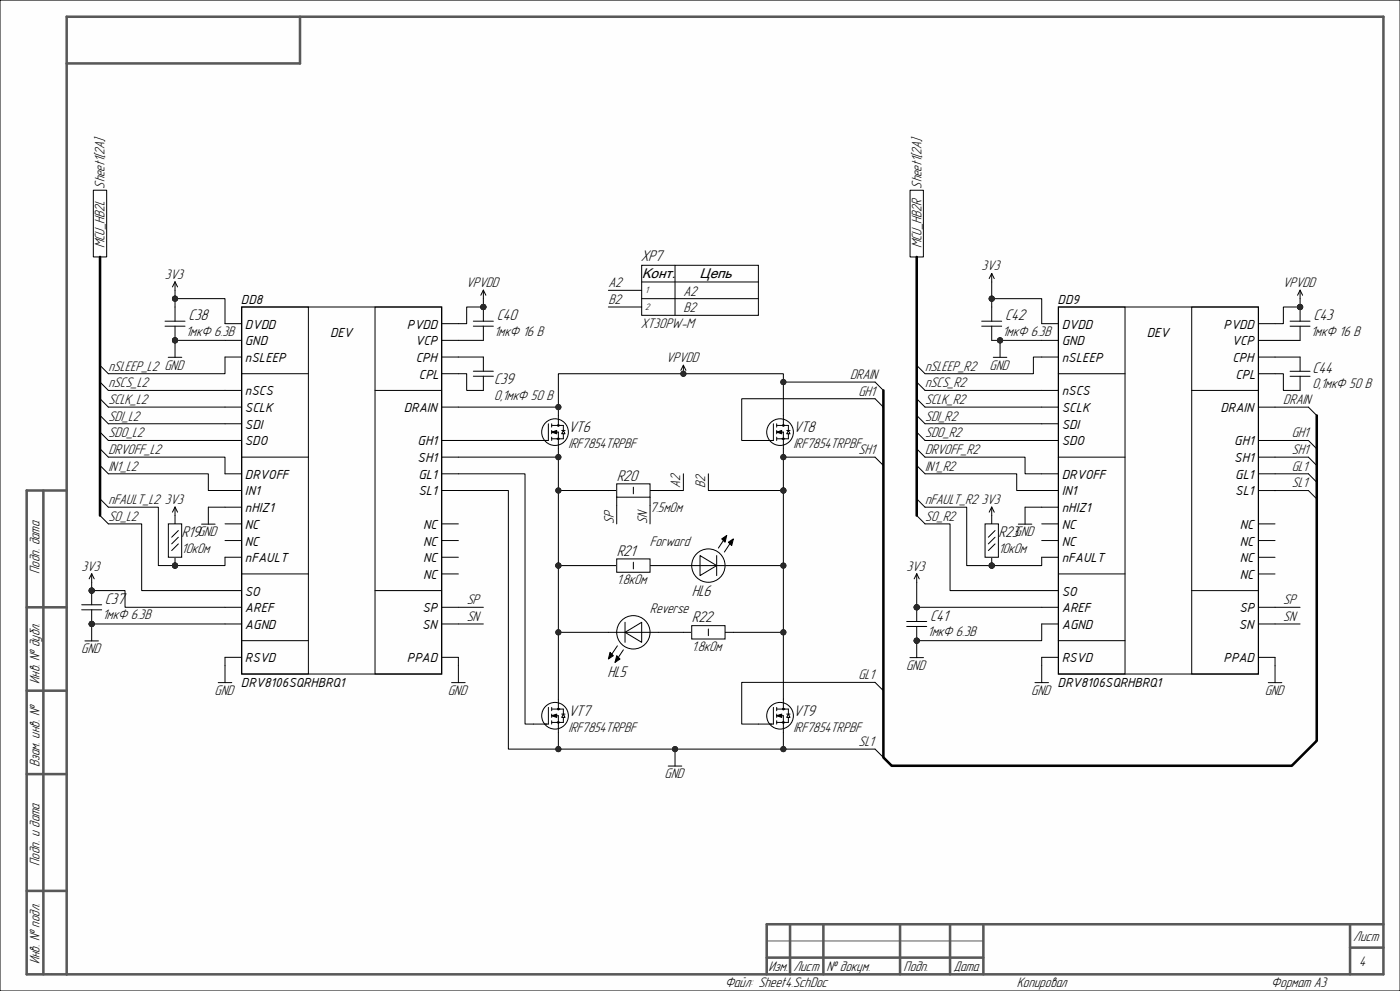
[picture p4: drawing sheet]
<svg xmlns="http://www.w3.org/2000/svg" width="420mm" height="297mm" viewBox="0 0 420 297" stroke-linecap="round" stroke-linejoin="round" font-family="sans-serif">
<path d="M0 0h420v297h-420z" fill-rule="evenodd" fill="#fefefe"/>
<path d="M0 0h420v297h-420z" fill="none" stroke="#000" stroke-width=".3"/>
<path d="M0 0h420v297h-420z" fill-rule="evenodd" fill="#fefefe"/>
<path d="M0 0h420v297h-420zM164.5 127v5h-1M165.5 129.5l1.5-.5v1zM165.5 127v1M165.5 129v1M165.5 131v1M165.5 129.5h2v2h-2M165.5 127.5h2.5" fill="none" stroke="#000" stroke-width=".3"/>
<g fill="none" stroke="#585858" stroke-width=".76">
<path d="M90 5v14h-70M13 147v145M20 147h-12v145h407v-287h-395v287M8 182h12M8 207h12M8 232h12M8 267h12M237 277v15M247 277v15M270 277v15M285 277v15M295 277v15"/>
<path d="M405 277v15M415 277h-185v15M230 287h65M405 284h10"/>
</g>
<path d="M230 282h65" fill="none" stroke="#585858" stroke-width=".3"/>
<path d="M165.5 129.5l1.5-.5v1z" fill="#000"/>
<path d="M169 129l.5 1h-1z" fill="#fefefe"/>
<g fill="none" stroke="#000" stroke-width=".3">
<path d="M160 132h4M167.5 124.5v3h1.5v1.5M167.5 131.5v3M168.5 129h1M169 129l.5 1h-1zM169 130v1.5h-2M164.5 212v5h-1M165.5 214.5l1.5-.5v1zM165.5 214.5h2v2h-2M165.5 212v1M165.5 214v1M165.5 216v1"/>
<path d="M165.5 212.5h2.5"/>
<circle cx="166.5" cy="129.5" r="4"/>
<circle cx="167.5" cy="127.5" r=".25"/>
<circle cx="167.5" cy="131.5" r=".25"/>
</g>
<g fill="#000">
<path d="M165.5 214.5l1.5-.5v1z"/>
<circle cx="167.5" cy="127.5" r=".25"/>
<circle cx="167.5" cy="131.5" r=".25"/>
</g>
<path d="M169 214l.5 1h-1z" fill="#fefefe"/>
<g fill="none" stroke="#000" stroke-width=".3">
<path d="M232 127v5h-1M233 129.5l1.5-.5v1zM233 127v1M233 129v1M233 131v1M233 129.5h2v2h-2M233 127.5h2.5M160 217h4M167.5 209.5v3h1.5v1.5M167.5 216.5v3M168.5 214h1M169 214l.5 1h-1z"/>
<path d="M169 215v1.5h-2"/>
<circle cx="166.5" cy="214.5" r="4"/>
<circle cx="167.5" cy="216.5" r=".25"/>
<circle cx="167.5" cy="212.5" r=".25"/>
</g>
<g fill="#000">
<path d="M233 129.5l1.5-.5v1z"/>
<circle cx="167.5" cy="216.5" r=".25"/>
<circle cx="167.5" cy="212.5" r=".25"/>
</g>
<path d="M236.5 129l.5 1h-1z" fill="#fefefe"/>
<g fill="none" stroke="#000" stroke-width=".3">
<path d="M227.5 132h4M235 124.5v3h1.5v1.5M235 131.5v3M236 129h1M236.5 129l.5 1h-1zM236.5 130v1.5h-2M232 212v5h-1M233 214.5l1.5-.5v1zM233 214.5h2v2h-2M233 212v1M233 214v1M233 216v1"/>
<path d="M233 212.5h2.5"/>
<circle cx="234" cy="129.5" r="4"/>
<circle cx="235" cy="131.5" r=".25"/>
<circle cx="235" cy="127.5" r=".25"/>
</g>
<g fill="#000">
<path d="M233 214.5l1.5-.5v1z"/>
<circle cx="235" cy="131.5" r=".25"/>
<circle cx="235" cy="127.5" r=".25"/>
</g>
<path d="M236.5 214l.5 1h-1z" fill="#fefefe"/>
<g fill="none" stroke="#000" stroke-width=".3">
<path d="M192.5 79.5h35v15h-35zM202.5 79.5v15M182.5 87h10M182.5 92h10M192.5 84.5h35M192.5 89.5h35M182.5 169.5h2.5M195 169.5h2.5M227.5 217h4M235 209.5v3h1.5v1.5M235 216.5v3M236 214h1"/>
<path d="M236.5 214l.5 1h-1zM236.5 215v1.5h-2"/>
<circle cx="234" cy="214.5" r="4"/>
<circle cx="235" cy="216.5" r=".25"/>
<circle cx="235" cy="212.5" r=".25"/>
</g>
<g fill="#000">
<circle cx="235" cy="216.5" r=".25"/>
<circle cx="235" cy="212.5" r=".25"/>
</g>
<path d="M185 167.5h10v4h-10z" fill-rule="evenodd" fill="#fefefe"/>
<path d="M185 167.5h10v4h-10zM190 168.5v2M205 189.5h2.5M217.5 189.5h2.5" fill="none" stroke="#000" stroke-width=".3"/>
<path d="M207.5 187.5h10v4h-10z" fill-rule="evenodd" fill="#fefefe"/>
<path d="M205 169.5h5M215 169.5h5M207.5 187.5h10v4h-10zM212.5 188.5v2" fill="none" stroke="#000" stroke-width=".3"/>
<path d="M210 166.5l5 3-5 3z" fill="#fefefe"/>
<g fill="none" stroke="#000" stroke-width=".3">
<path d="M210 166.5l5 3-5 3zM210 169.5h5M215 166.5v6M216.5 161.5l1.5-1-.5 2zM218 160.5l-2.5 3.8M218.5 162.5l1.5-1-.5 2zM219.8 161.7l-2.5 3.7M182.5 189.5h5M192.5 189.5h5"/>
<circle cx="212.5" cy="169.5" r="5"/>
</g>
<path d="M216.5 161.5l1.5-1-.5 2zM218.5 162.5l1.5-1-.5 2z" fill="#000"/>
<path d="M187.5 189.5l5-3v6z" fill="#fefefe"/>
<g fill="none" stroke="#000" stroke-width=".3">
<path d="M183 195.5l1 1-1.5 1zM185 196.5l1 1-1.5 1zM185.2 193.6l-2.5 3.7M187 194.8l-2.5 3.7M187.5 189.5l5-3v6zM187.5 189.5h5M187.5 186.5v6"/>
<circle cx="190" cy="189.5" r="5"/>
</g>
<path d="M183 195.5l1 1-1.5 1zM185 196.5l1 1-1.5 1z" fill="#000"/>
<path d="M72.5 92h60v110h-60z" fill-rule="evenodd" fill="#fefefe"/>
<g fill="none" stroke="#000" stroke-width=".3">
<path d="M67.5 97h5M72.5 92h60v110h-60zM72.5 92h20v110h-20zM112.5 92h20v110h-20zM132.5 97h5M67.5 102h5M67.5 117h5M67.5 107h5M72.5 112h20M112.5 117h20M132.5 102h5M132.5 107h5"/>
<path d="M132.5 112h5M67.5 122h5M67.5 127h5M67.5 132h5M72.5 137h20M132.5 122h5M132.5 132h5M132.5 137h5M67.5 147h5M67.5 152h5M67.5 157h5M67.5 142h5"/>
<path d="M132.5 147h5M132.5 157h5M132.5 142h5M182.5 147h2.5M195 147h2.5M67.5 162h5M67.5 167h5M67.5 177h5M72.5 172h20M112.5 177h20M132.5 162h5M132.5 167h5"/>
<path d="M132.5 172h5M67.5 197h5M67.5 182h5M67.5 187h5M72.5 192h20M132.5 197h5M132.5 182h5M132.5 187h5"/>
</g>
<path d="M185 145h10v4h-10z" fill-rule="evenodd" fill="#fefefe"/>
<path d="M185 145h10v4h-10zM185 149v2.5M190 146v2M195 149v2.5" fill="none" stroke="#000" stroke-width=".3"/>
<path d="M317.5 92h60v110h-60z" fill-rule="evenodd" fill="#fefefe"/>
<g fill="none" stroke="#000" stroke-width=".3">
<path d="M312.5 97h5M317.5 92h60v110h-60zM317.5 92h20v110h-20zM357.5 92h20v110h-20zM377.5 97h5M142 112.8h6M142 111.3h6M145 107v4.3M145 112.8v4.2M312.5 102h5M312.5 117h5M312.5 107h5"/>
<path d="M317.5 112h20M357.5 117h20M377.5 102h5M377.5 107h5M377.5 112h5M312.5 122h5M312.5 127h5M312.5 132h5M317.5 137h20M377.5 122h5M377.5 132h5M377.5 137h5"/>
<path d="M392.5 137l2.5 2.5M392.5 132l2.5 2.5M392.5 122l2.5 2.5M312.5 147h5M312.5 152h5M312.5 157h5M312.5 142h5M377.5 147h5M377.5 157h5M377.5 142h5M392.5 147l2.5 2.5M392.5 142l2.5 2.5"/>
<path d="M312.5 162h5M312.5 167h5M312.5 177h5M317.5 172h20M357.5 177h20M377.5 162h5M377.5 167h5M377.5 172h5M312.5 197h5M312.5 182h5M312.5 187h5M317.5 192h20"/>
<path d="M377.5 197h5M377.5 182h5M377.5 187h5M382.5 199.5v5.1M380.5 204.6h4"/>
</g>
<circle cx="145" cy="92" r=".76" fill="#262626"/>
<circle cx="145" cy="92" r=".76" fill="none" stroke="#262626" stroke-width=".3"/>
<path d="M142 97.8h6M142 96.3h6M145 92v4.3M145 97.8v4.2" fill="none" stroke="#000" stroke-width=".3"/>
<circle cx="145" cy="92" r=".76" fill="#262626"/>
<circle cx="145" cy="92" r=".76" fill="none" stroke="#262626" stroke-width=".3"/>
<path d="M145 87l-.8 1.5M145 87l.8 1.5M145 87v2.5M387 112.8h6M387 111.3h6M390 107v4.3M390 112.8v4.2" fill="none" stroke="#000" stroke-width=".3"/>
<circle cx="390" cy="92" r=".76" fill="#262626"/>
<circle cx="390" cy="92" r=".76" fill="none" stroke="#262626" stroke-width=".3"/>
<path d="M387 97.8h6M387 96.3h6M390 92v4.3M390 97.8v4.2" fill="none" stroke="#000" stroke-width=".3"/>
<circle cx="390" cy="92" r=".76" fill="#262626"/>
<circle cx="390" cy="92" r=".76" fill="none" stroke="#262626" stroke-width=".3"/>
<path d="M390 87l-.7 1.5M390 87l.8 1.5M390 87v2.5M50.5 107.1h4M52.5 102v5.1M137.5 199.5v5.1M135.5 204.6h4" fill="none" stroke="#000" stroke-width=".3"/>
<circle cx="52.5" cy="102" r=".76" fill="#262626"/>
<circle cx="52.5" cy="102" r=".76" fill="none" stroke="#262626" stroke-width=".3"/>
<circle cx="52.5" cy="102" r=".76" fill="#262626"/>
<circle cx="52.5" cy="102" r=".76" fill="none" stroke="#262626" stroke-width=".3"/>
<path d="M49.5 97.8h6M49.5 96.3h6M52.5 97.8v4.2" fill="none" stroke="#000" stroke-width=".3"/>
<circle cx="52.5" cy="102" r=".76" fill="#262626"/>
<circle cx="52.5" cy="102" r=".76" fill="none" stroke="#262626" stroke-width=".3"/>
<path d="M52.5 84.5l-.8 1.5M52.5 84.5l.8 1.5M52.5 84.5v2.5M52.5 92v4.3M298 107.1h4M300 102v5.1" fill="none" stroke="#000" stroke-width=".3"/>
<circle cx="300" cy="102" r=".76" fill="#262626"/>
<circle cx="300" cy="102" r=".76" fill="none" stroke="#262626" stroke-width=".3"/>
<path d="M294.5 97.8h6M294.5 96.3h6M297.5 82v2.5M297.5 92v4.3M297.5 97.8v4.2M297.5 82l-.8 1.5M297.5 82l.8 1.5" fill="none" stroke="#000" stroke-width=".3"/>
<circle cx="27.5" cy="187" r=".76" fill="#262626"/>
<circle cx="27.5" cy="187" r=".76" fill="none" stroke="#262626" stroke-width=".3"/>
<circle cx="27.5" cy="177" r=".76" fill="#262626"/>
<circle cx="27.5" cy="177" r=".76" fill="none" stroke="#262626" stroke-width=".3"/>
<path d="M24.5 182.8h6M24.5 181.3h6M27.5 182.8v4.2" fill="none" stroke="#000" stroke-width=".3"/>
<circle cx="27.5" cy="187" r=".76" fill="#262626"/>
<circle cx="27.5" cy="187" r=".76" fill="none" stroke="#262626" stroke-width=".3"/>
<path d="M27.5 177v4.3" fill="none" stroke="#000" stroke-width=".3"/>
<circle cx="27.5" cy="177" r=".76" fill="#262626"/>
<circle cx="27.5" cy="177" r=".76" fill="none" stroke="#262626" stroke-width=".3"/>
<path d="M25.5 192.1h4M27.5 187v5.1" fill="none" stroke="#000" stroke-width=".3"/>
<circle cx="27.5" cy="187" r=".76" fill="#262626"/>
<circle cx="27.5" cy="187" r=".76" fill="none" stroke="#262626" stroke-width=".3"/>
<path d="M27.5 172l-.8 1.5M27.5 172l.8 1.5M27.5 172v2.5" fill="none" stroke="#000" stroke-width=".3"/>
<circle cx="52.5" cy="169.5" r=".76" fill="#262626"/>
<circle cx="52.5" cy="169.5" r=".76" fill="none" stroke="#262626" stroke-width=".3"/>
<path d="M52.5 167v2.5" fill="none" stroke="#000" stroke-width=".3"/>
<circle cx="52.5" cy="169.5" r=".76" fill="#262626"/>
<circle cx="52.5" cy="169.5" r=".76" fill="none" stroke="#262626" stroke-width=".3"/>
<path d="M52.5 154.5v2.5" fill="none" stroke="#000" stroke-width=".3"/>
<path d="M50.5 157h4v10h-4z" fill-rule="evenodd" fill="#fefefe"/>
<g fill="none" stroke="#000" stroke-width=".3">
<path d="M30 109.5l2.5 2.5M30 114.5l2.5 2.5M30 119.5l2.5 2.5M30 124.5l2.5 2.5M30 129.5l2.5 2.5M30 134.5l2.5 2.5M30 139.5l2.5 2.5M30 149.5l2.5 2.5M30 154.5l2.5 2.5M50.5 157h4v10h-4zM52.5 152l-.8 1.5M52.5 152l.8 1.5"/>
<path d="M52.5 152v2.5M53.5 159l-2 2M53.5 163l-2 2M53.5 161l-2 2"/>
</g>
<path d="M28 57h4v20h-4z" fill-rule="evenodd" fill="#fefefe"/>
<path d="M28 57h4v20h-4zM262.5 114.5l2.5 2.5M262.5 119.5l2.5 2.5M262.5 137l2.5 2.5M262.5 204.5l2.5 2.5M262.5 224.5l2.5 2.5" fill="none" stroke="#000" stroke-width=".3"/>
<circle cx="275" cy="192" r=".76" fill="#262626"/>
<circle cx="275" cy="192" r=".76" fill="none" stroke="#262626" stroke-width=".3"/>
<circle cx="275" cy="182" r=".76" fill="#262626"/>
<circle cx="275" cy="182" r=".76" fill="none" stroke="#262626" stroke-width=".3"/>
<path d="M272 187.8h6M272 186.3h6M275 187.8v4.2" fill="none" stroke="#000" stroke-width=".3"/>
<circle cx="275" cy="192" r=".76" fill="#262626"/>
<circle cx="275" cy="192" r=".76" fill="none" stroke="#262626" stroke-width=".3"/>
<path d="M275 182v4.3" fill="none" stroke="#000" stroke-width=".3"/>
<circle cx="275" cy="182" r=".76" fill="#262626"/>
<circle cx="275" cy="182" r=".76" fill="none" stroke="#262626" stroke-width=".3"/>
<path d="M273 197.1h4M275 192v5.1" fill="none" stroke="#000" stroke-width=".3"/>
<circle cx="275" cy="192" r=".76" fill="#262626"/>
<circle cx="275" cy="192" r=".76" fill="none" stroke="#262626" stroke-width=".3"/>
<path d="M275 172l-.8 1.5M275 172l.8 1.5M275 172v2.5" fill="none" stroke="#000" stroke-width=".3"/>
<circle cx="297.5" cy="169.5" r=".76" fill="#262626"/>
<circle cx="297.5" cy="169.5" r=".76" fill="none" stroke="#262626" stroke-width=".3"/>
<path d="M297.5 167v2.5" fill="none" stroke="#000" stroke-width=".3"/>
<circle cx="297.5" cy="169.5" r=".76" fill="#262626"/>
<circle cx="297.5" cy="169.5" r=".76" fill="none" stroke="#262626" stroke-width=".3"/>
<path d="M297.5 154.5v2.5" fill="none" stroke="#000" stroke-width=".3"/>
<path d="M295.5 157h4v10h-4z" fill-rule="evenodd" fill="#fefefe"/>
<g fill="none" stroke="#000" stroke-width=".3">
<path d="M275 109.5l2.5 2.5M275 114.5l2.5 2.5M275 119.5l2.5 2.5M275 124.5l2.5 2.5M275 129.5l2.5 2.5M275 134.5l2.5 2.5M275 139.5l2.5 2.5M275 149.5l2.5 2.5M275 154.5l2.5 2.5M295.5 157h4v10h-4zM297.5 152l-.8 1.5M297.5 152l.8 1.5"/>
<path d="M297.5 152v2.5M298.5 159l-2 2M298.5 163l-2 2M298.5 161l-2 2"/>
</g>
<path d="M273 57h4v20h-4z" fill-rule="evenodd" fill="#fefefe"/>
<path d="M273 57h4v20h-4zM67.5 199.5v5.1M312.5 199.5v5.1M65.5 204.6h4M310.5 204.6h4M200.5 229.6h4M202.5 224.5v5.1" fill="none" stroke="#000" stroke-width=".3"/>
<circle cx="202.5" cy="224.5" r=".76" fill="#262626"/>
<circle cx="202.5" cy="224.5" r=".76" fill="none" stroke="#262626" stroke-width=".3"/>
<path d="M205 109.5l-.8 1.5M205 109.5l.8 1.5M205 109.5v2.5" fill="none" stroke="#000" stroke-width=".3"/>
<circle cx="205" cy="112" r=".76" fill="#262626"/>
<circle cx="205" cy="112" r=".76" fill="none" stroke="#262626" stroke-width=".3"/>
<path d="M60.5 157.1h4M62.5 152v5.1M212.5 142v5h22.5M305.5 157.1h4M307.5 152v5.1" fill="none" stroke="#000" stroke-width=".3"/>
<circle cx="235" cy="147" r=".76" fill="#262626"/>
<circle cx="235" cy="147" r=".76" fill="none" stroke="#262626" stroke-width=".3"/>
<path d="M197.5 169.5h7.5M220 169.5h15" fill="none" stroke="#000" stroke-width=".3"/>
<circle cx="235" cy="169.5" r=".76" fill="#262626"/>
<circle cx="235" cy="169.5" r=".76" fill="none" stroke="#262626" stroke-width=".3"/>
<path d="M167.5 169.5h15" fill="none" stroke="#000" stroke-width=".3"/>
<circle cx="167.5" cy="169.5" r=".76" fill="#262626"/>
<circle cx="167.5" cy="169.5" r=".76" fill="none" stroke="#262626" stroke-width=".3"/>
<path d="M197.5 189.5h7.5M220 189.5h15" fill="none" stroke="#000" stroke-width=".3"/>
<circle cx="235" cy="189.5" r=".76" fill="#262626"/>
<circle cx="235" cy="189.5" r=".76" fill="none" stroke="#262626" stroke-width=".3"/>
<path d="M167.5 189.5h15" fill="none" stroke="#000" stroke-width=".3"/>
<circle cx="167.5" cy="189.5" r=".76" fill="#262626"/>
<circle cx="167.5" cy="189.5" r=".76" fill="none" stroke="#262626" stroke-width=".3"/>
<path d="M167.5 147h15" fill="none" stroke="#000" stroke-width=".3"/>
<circle cx="167.5" cy="147" r=".76" fill="#262626"/>
<circle cx="167.5" cy="147" r=".76" fill="none" stroke="#262626" stroke-width=".3"/>
<path d="M167.5 122v2.5M185 151.5v5.5M195 151.5v5.5M205 142v5h-7.5M137.5 182h7.5M137.5 187h7.5" fill="none" stroke="#000" stroke-width=".3"/>
<circle cx="167.5" cy="122" r=".76" fill="#262626"/>
<circle cx="167.5" cy="122" r=".76" fill="none" stroke="#262626" stroke-width=".3"/>
<path d="M137.5 132h22.5M137.5 137h30" fill="none" stroke="#000" stroke-width=".3"/>
<circle cx="167.5" cy="137" r=".76" fill="#262626"/>
<circle cx="167.5" cy="137" r=".76" fill="none" stroke="#262626" stroke-width=".3"/>
<path d="M137.5 142h20v75h2.5M137.5 147h15v77.5h15v-5" fill="none" stroke="#000" stroke-width=".3"/>
<circle cx="167.5" cy="224.5" r=".76" fill="#262626"/>
<circle cx="167.5" cy="224.5" r=".76" fill="none" stroke="#262626" stroke-width=".3"/>
<path d="M235 219.5v5h-67.5" fill="none" stroke="#000" stroke-width=".3"/>
<circle cx="167.5" cy="224.5" r=".76" fill="#262626"/>
<circle cx="167.5" cy="224.5" r=".76" fill="none" stroke="#262626" stroke-width=".3"/>
<circle cx="202.5" cy="224.5" r=".76" fill="#262626"/>
<circle cx="202.5" cy="224.5" r=".76" fill="none" stroke="#262626" stroke-width=".3"/>
<circle cx="235" cy="224.5" r=".76" fill="#262626"/>
<circle cx="235" cy="224.5" r=".76" fill="none" stroke="#262626" stroke-width=".3"/>
<path d="M235 114.5h27.5M262.5 119.5h-40v12.5h5M382.5 122h10M382.5 137h10M382.5 132h10M382.5 147h10M382.5 142h10M382.5 182h7.5M382.5 187h7.5M382.5 197v2.5" fill="none" stroke="#000" stroke-width=".3"/>
<circle cx="235" cy="114.5" r=".76" fill="#262626"/>
<circle cx="235" cy="114.5" r=".76" fill="none" stroke="#262626" stroke-width=".3"/>
<path d="M235 224.5h27.5" fill="none" stroke="#000" stroke-width=".3"/>
<circle cx="235" cy="224.5" r=".76" fill="#262626"/>
<circle cx="235" cy="224.5" r=".76" fill="none" stroke="#262626" stroke-width=".3"/>
<path d="M235 137h27.5M262.5 204.5h-40v12.5h5" fill="none" stroke="#000" stroke-width=".3"/>
<circle cx="235" cy="137" r=".76" fill="#262626"/>
<circle cx="235" cy="137" r=".76" fill="none" stroke="#262626" stroke-width=".3"/>
<path d="M145 92h-5v5h-2.5M137.5 112h2.5v5h5M137.5 107h7.5M137.5 102h7.5" fill="none" stroke="#000" stroke-width=".3"/>
<circle cx="145" cy="92" r=".76" fill="#262626"/>
<circle cx="145" cy="92" r=".76" fill="none" stroke="#262626" stroke-width=".3"/>
<path d="M145 89.5v2.5" fill="none" stroke="#000" stroke-width=".3"/>
<circle cx="145" cy="92" r=".76" fill="#262626"/>
<circle cx="145" cy="92" r=".76" fill="none" stroke="#262626" stroke-width=".3"/>
<path d="M390 92h-5v5h-2.5M382.5 112h2.5v5h5M382.5 107h7.5M382.5 102h7.5" fill="none" stroke="#000" stroke-width=".3"/>
<circle cx="390" cy="92" r=".76" fill="#262626"/>
<circle cx="390" cy="92" r=".76" fill="none" stroke="#262626" stroke-width=".3"/>
<path d="M390 89.5v2.5" fill="none" stroke="#000" stroke-width=".3"/>
<circle cx="390" cy="92" r=".76" fill="#262626"/>
<circle cx="390" cy="92" r=".76" fill="none" stroke="#262626" stroke-width=".3"/>
<path d="M52.5 102h15M137.5 197v2.5" fill="none" stroke="#000" stroke-width=".3"/>
<circle cx="52.5" cy="102" r=".76" fill="#262626"/>
<circle cx="52.5" cy="102" r=".76" fill="none" stroke="#262626" stroke-width=".3"/>
<path d="M52.5 89.5h15v7.5" fill="none" stroke="#000" stroke-width=".3"/>
<circle cx="52.5" cy="89.5" r=".76" fill="#262626"/>
<circle cx="52.5" cy="89.5" r=".76" fill="none" stroke="#262626" stroke-width=".3"/>
<path d="M52.5 89.5v2.5" fill="none" stroke="#000" stroke-width=".3"/>
<circle cx="52.5" cy="89.5" r=".76" fill="#262626"/>
<circle cx="52.5" cy="89.5" r=".76" fill="none" stroke="#262626" stroke-width=".3"/>
<path d="M52.5 87v2.5" fill="none" stroke="#000" stroke-width=".3"/>
<circle cx="52.5" cy="89.5" r=".76" fill="#262626"/>
<circle cx="52.5" cy="89.5" r=".76" fill="none" stroke="#262626" stroke-width=".3"/>
<path d="M300 102h12.5" fill="none" stroke="#000" stroke-width=".3"/>
<circle cx="300" cy="102" r=".76" fill="#262626"/>
<circle cx="300" cy="102" r=".76" fill="none" stroke="#262626" stroke-width=".3"/>
<path d="M297.5 89.5h15v7.5" fill="none" stroke="#000" stroke-width=".3"/>
<circle cx="297.5" cy="89.5" r=".76" fill="#262626"/>
<circle cx="297.5" cy="89.5" r=".76" fill="none" stroke="#262626" stroke-width=".3"/>
<path d="M297.5 89.5v2.5" fill="none" stroke="#000" stroke-width=".3"/>
<circle cx="297.5" cy="89.5" r=".76" fill="#262626"/>
<circle cx="297.5" cy="89.5" r=".76" fill="none" stroke="#262626" stroke-width=".3"/>
<path d="M297.5 84.5v5" fill="none" stroke="#000" stroke-width=".3"/>
<circle cx="297.5" cy="89.5" r=".76" fill="#262626"/>
<circle cx="297.5" cy="89.5" r=".76" fill="none" stroke="#262626" stroke-width=".3"/>
<path d="M27.5 174.5v2.5" fill="none" stroke="#000" stroke-width=".3"/>
<circle cx="27.5" cy="177" r=".76" fill="#262626"/>
<circle cx="27.5" cy="177" r=".76" fill="none" stroke="#262626" stroke-width=".3"/>
<path d="M137.5 122h30v-10h67.5v12.5" fill="none" stroke="#000" stroke-width=".3"/>
<circle cx="235" cy="114.5" r=".76" fill="#262626"/>
<circle cx="235" cy="114.5" r=".76" fill="none" stroke="#262626" stroke-width=".3"/>
<circle cx="205" cy="112" r=".76" fill="#262626"/>
<circle cx="205" cy="112" r=".76" fill="none" stroke="#262626" stroke-width=".3"/>
<circle cx="167.5" cy="122" r=".76" fill="#262626"/>
<circle cx="167.5" cy="122" r=".76" fill="none" stroke="#262626" stroke-width=".3"/>
<path d="M167.5 169.5v40" fill="none" stroke="#000" stroke-width=".3"/>
<circle cx="167.5" cy="169.5" r=".76" fill="#262626"/>
<circle cx="167.5" cy="169.5" r=".76" fill="none" stroke="#262626" stroke-width=".3"/>
<circle cx="167.5" cy="189.5" r=".76" fill="#262626"/>
<circle cx="167.5" cy="189.5" r=".76" fill="none" stroke="#262626" stroke-width=".3"/>
<path d="M167.5 134.5v35" fill="none" stroke="#000" stroke-width=".3"/>
<circle cx="167.5" cy="137" r=".76" fill="#262626"/>
<circle cx="167.5" cy="137" r=".76" fill="none" stroke="#262626" stroke-width=".3"/>
<circle cx="167.5" cy="147" r=".76" fill="#262626"/>
<circle cx="167.5" cy="147" r=".76" fill="none" stroke="#262626" stroke-width=".3"/>
<circle cx="167.5" cy="169.5" r=".76" fill="#262626"/>
<circle cx="167.5" cy="169.5" r=".76" fill="none" stroke="#262626" stroke-width=".3"/>
<path d="M235 147v62.5" fill="none" stroke="#000" stroke-width=".3"/>
<circle cx="235" cy="189.5" r=".76" fill="#262626"/>
<circle cx="235" cy="189.5" r=".76" fill="none" stroke="#262626" stroke-width=".3"/>
<circle cx="235" cy="169.5" r=".76" fill="#262626"/>
<circle cx="235" cy="169.5" r=".76" fill="none" stroke="#262626" stroke-width=".3"/>
<circle cx="235" cy="147" r=".76" fill="#262626"/>
<circle cx="235" cy="147" r=".76" fill="none" stroke="#262626" stroke-width=".3"/>
<path d="M67.5 167v2.5h-15" fill="none" stroke="#000" stroke-width=".3"/>
<circle cx="52.5" cy="169.5" r=".76" fill="#262626"/>
<circle cx="52.5" cy="169.5" r=".76" fill="none" stroke="#262626" stroke-width=".3"/>
<path d="M32.5 157h10v20h25M27.5 187h40" fill="none" stroke="#000" stroke-width=".3"/>
<circle cx="27.5" cy="187" r=".76" fill="#262626"/>
<circle cx="27.5" cy="187" r=".76" fill="none" stroke="#262626" stroke-width=".3"/>
<path d="M27.5 177h10v5h30" fill="none" stroke="#000" stroke-width=".3"/>
<circle cx="27.5" cy="177" r=".76" fill="#262626"/>
<circle cx="27.5" cy="177" r=".76" fill="none" stroke="#262626" stroke-width=".3"/>
<path d="M32.5 117h35M67.5 107v5h-35M32.5 137h35v5M32.5 122h35M32.5 127h35M32.5 132h35M32.5 142h30v5h5M32.5 152h15v17.5h5" fill="none" stroke="#000" stroke-width=".3"/>
<circle cx="52.5" cy="169.5" r=".76" fill="#262626"/>
<circle cx="52.5" cy="169.5" r=".76" fill="none" stroke="#262626" stroke-width=".3"/>
<path d="M275 174.5v7.5" fill="none" stroke="#000" stroke-width=".3"/>
<circle cx="275" cy="182" r=".76" fill="#262626"/>
<circle cx="275" cy="182" r=".76" fill="none" stroke="#262626" stroke-width=".3"/>
<path d="M312.5 187v5h-37.5" fill="none" stroke="#000" stroke-width=".3"/>
<circle cx="275" cy="192" r=".76" fill="#262626"/>
<circle cx="275" cy="192" r=".76" fill="none" stroke="#262626" stroke-width=".3"/>
<path d="M275 182h37.5" fill="none" stroke="#000" stroke-width=".3"/>
<circle cx="275" cy="182" r=".76" fill="#262626"/>
<circle cx="275" cy="182" r=".76" fill="none" stroke="#262626" stroke-width=".3"/>
<path d="M277.5 152h12.5v17.5h7.5" fill="none" stroke="#000" stroke-width=".3"/>
<circle cx="297.5" cy="169.5" r=".76" fill="#262626"/>
<circle cx="297.5" cy="169.5" r=".76" fill="none" stroke="#262626" stroke-width=".3"/>
<path d="M235 134.5v12.5" fill="none" stroke="#000" stroke-width=".3"/>
<circle cx="235" cy="147" r=".76" fill="#262626"/>
<circle cx="235" cy="147" r=".76" fill="none" stroke="#262626" stroke-width=".3"/>
<circle cx="235" cy="137" r=".76" fill="#262626"/>
<circle cx="235" cy="137" r=".76" fill="none" stroke="#262626" stroke-width=".3"/>
<path d="M297.5 102h2.5M67.5 197v2.5M312.5 197v2.5" fill="none" stroke="#000" stroke-width=".3"/>
<circle cx="300" cy="102" r=".76" fill="#262626"/>
<circle cx="300" cy="102" r=".76" fill="none" stroke="#262626" stroke-width=".3"/>
<path d="M277.5 117h35M312.5 107h-2.5v5h-32.5M277.5 137h30v5h5M277.5 132h35M277.5 127h35M277.5 122h35M62.5 152h5M277.5 157h7.5v20h27.5M277.5 142h27.5v5h7.5M307.5 152h5M312.5 167v2.5h-15" fill="none" stroke="#000" stroke-width=".3"/>
<circle cx="297.5" cy="169.5" r=".76" fill="#262626"/>
<circle cx="297.5" cy="169.5" r=".76" fill="none" stroke="#262626" stroke-width=".3"/>
<path d="M30 77v77.5M275 77v77.5M265 117v110l2.5 2.5h120l7.5-7.5v-97.5" fill="none" stroke="#000" stroke-width=".76"/>
<g font-size="4.9">
<text x="192.2" y="78.2">XP7</text>
<text x="56.5" y="96">C38</text>
<text x="149" y="96">C40</text>
<text x="301.5" y="96">C42</text>
<text x="394" y="96">C43</text>
<text x="393.7" y="111.8">C44</text>
<text x="148.3" y="115.1">C39</text>
<text x="170.5" y="129.6">VT6</text>
<text x="238" y="129.6">VT8</text>
<text x="185" y="144">R20</text>
<text x="54.5" y="161.1">R19GND</text>
<text x="299.5" y="161.1">R23GND</text>
<text x="185" y="166.5">R21</text>
<text x="207.5" y="178.6">HL6</text>
<text x="31.5" y="181">C37</text>
<text x="207.5" y="186.5">R22</text>
<text x="279" y="186">C41</text>
<text x="182.2" y="202.8">HL5</text>
<text x="170.5" y="214.6">VT7</text>
<text x="238" y="214.6">VT9</text>
</g>
<g font-size="4.4">
<text x="31.4" y="56.5" transform="rotate(-90 31.4 56.5)">Sheet1[2A]</text>
<text x="276.4" y="56.5" transform="rotate(-90 276.4 56.5)">Sheet1[2A]</text>
<text x="31.4" y="74.5" transform="rotate(-90 31.4 74.5)">MCU_HB2L</text>
<text x="276.4" y="74.5" transform="rotate(-90 276.4 74.5)">MCU_HB2R</text>
<text x="49.5" y="83.6">3V3</text>
<text x="294.5" y="81.1">3V3</text>
<text x="139.8" y="86.1">VPVDD</text>
<text x="182.5" y="86.1">A2</text>
<text x="205" y="88.6">A2</text>
<text x="384.9" y="86.1">VPVDD</text>
<text x="182.5" y="91.1">B2</text>
<text x="205" y="93.6">B2</text>
<text x="55.8" y="100.6">1мкФ 6.3В</text>
<text x="148.3" y="100.6">1мкФ 16 В</text>
<text x="192.2" y="98.4">XT30PW-M</text>
<text x="300.7" y="100.6">1мкФ 6.3В</text>
<text x="393.2" y="100.6">1мкФ 16 В</text>
<text x="32.5" y="111.1">nSLEEP_L2 GND</text>
<text x="199.9" y="108.5">VPVDD</text>
<text x="255" y="113.6">DRAIN</text>
<text x="277.5" y="111.1">nSLEEP_R2</text>
<text x="296.9" y="110.7">GND</text>
<text x="32.5" y="116.1">nSCS_L2</text>
<text x="148.3" y="119.8">0,1мкФ 50 В</text>
<text x="257.5" y="118.6">GH1</text>
<text x="277.5" y="116.1">nSCS_R2</text>
<text x="393.7" y="116.3">0,1мкФ 50 В</text>
<text x="32.5" y="121.1">SCLK_L2</text>
<text x="277.5" y="121.1">SCLK_R2</text>
<text x="385" y="121.1">DRAIN</text>
<text x="32.5" y="126.1">SDI_L2</text>
<text x="32.5" y="131.1">SDO_L2</text>
<text x="277.5" y="126.1">SDI_R2</text>
<text x="277.5" y="131.1">SDO_R2</text>
<text x="387.5" y="131.1">GH1</text>
<text x="32.5" y="136.1">DRVOFF_L2</text>
<text x="170.5" y="134.2">IRF7854TRPBF</text>
<text x="238" y="134.2">IRF7854TRPBF</text>
<text x="257.5" y="136.1">SH1</text>
<text x="277.5" y="136.1">DRVOFF_R2</text>
<text x="387.5" y="136.1">SH1</text>
<text x="32.5" y="141.1">IN1_L2</text>
<text x="277.5" y="141.1">IN1_R2</text>
<text x="387.5" y="141.1">GL1</text>
<text x="204.1" y="146.3" transform="rotate(-90 204.1 146.3)">A2</text>
<text x="211.6" y="146.3" transform="rotate(-90 211.6 146.3)">B2</text>
<text x="387.5" y="146.1">SL1</text>
<text x="32.5" y="151.1">nFAULT_L2</text>
<text x="49.5" y="151">3V3</text>
<text x="195" y="153.6">7.5мОм</text>
<text x="277.5" y="151.1">nFAULT_R2</text>
<text x="294.5" y="151">3V3</text>
<text x="32.5" y="156.1">SO_L2</text>
<text x="184.1" y="157" transform="rotate(-90 184.1 157)">SP</text>
<text x="194.1" y="157" transform="rotate(-90 194.1 157)">SN</text>
<text x="277.5" y="156.1">SO_R2</text>
<text x="54.5" y="165.7">10кОм</text>
<text x="195" y="163.6">Forward</text>
<text x="299.5" y="165.7">10кОм</text>
<text x="11.9" y="172" transform="rotate(-90 11.9 172)">Подп. дата</text>
<text x="24.5" y="171.1">3V3</text>
<text x="272" y="171.1">3V3</text>
<text x="185" y="175.2">1.8кОм</text>
<text x="30.7" y="185.6">1мкФ 6.3В</text>
<text x="140" y="181.1">SP</text>
<text x="195" y="183.6">Reverse</text>
<text x="385" y="181.1">SP</text>
<text x="140" y="186.1">SN</text>
<text x="278.3" y="190.6">1мкФ 6.3В</text>
<text x="385" y="186.1">SN</text>
<text x="24.4" y="195.7">GND</text>
<text x="207.5" y="195.2">1.8кОм</text>
<text x="257.5" y="203.6">GL1</text>
<text x="271.9" y="200.7">GND</text>
<text x="11.9" y="205" transform="rotate(-90 11.9 205)">Инв. № дубл.</text>
<text x="64.4" y="208.2">GND</text>
<text x="134.4" y="208.2">GND</text>
<text x="309.4" y="208.2">GND</text>
<text x="379.4" y="208.2">GND</text>
<text x="170.5" y="219.2">IRF7854TRPBF</text>
<text x="238" y="219.2">IRF7854TRPBF</text>
<text x="257.5" y="223.6">SL1</text>
<text x="11.9" y="230" transform="rotate(-90 11.9 230)">Взам. инв. №</text>
<text x="199.4" y="233.3">GND</text>
<text x="11.9" y="259.5" transform="rotate(-90 11.9 259.5)">Подп. и дата</text>
<text x="406" y="281.9">Лист</text>
<text x="11.9" y="289" transform="rotate(-90 11.9 289)">Инв. № подл.</text>
<text x="230.5" y="290.9">Изм.</text>
<text x="238" y="290.9">Лист № докум.</text>
<text x="271" y="290.9">Подп.</text>
<text x="286" y="290.9">Дата</text>
<text x="407.7" y="289.4">4</text>
<text x="217.5" y="295.9">Файл: Sheet4.SchDoc</text>
<text x="305" y="295.9">Копировал</text>
<text x="381.4" y="295.9">Формат А3</text>
</g>
<g font-size="4.3">
<text x="192.5" y="83.4">Конт.</text>
<text x="209.9" y="83.4">Цепь</text>
</g>
<g font-size="3.8">
<text x="72.3" y="91.2">DD8</text>
<text x="317.2" y="91.2">DD9</text>
<text x="73.5" y="98.5">DVDD</text>
<text x="99" y="101">DEV</text>
<text x="122" y="98.5">PVDD</text>
<text x="318.5" y="98.5">DVDD</text>
<text x="344" y="101">DEV</text>
<text x="367.1" y="98.5">PVDD</text>
<text x="73.5" y="103.5">GND</text>
<text x="124.6" y="103.5">VCP</text>
<text x="318.5" y="103.5">GND</text>
<text x="369.6" y="103.5">VCP</text>
<text x="73.5" y="108.5">nSLEEP</text>
<text x="124.7" y="108.5">CPH</text>
<text x="125.6" y="113.5">CPL</text>
<text x="318.5" y="108.5">nSLEEP</text>
<text x="369.7" y="108.5">CPH</text>
<text x="370.6" y="113.5">CPL</text>
<text x="73.5" y="118.5">nSCS</text>
<text x="318.5" y="118.5">nSCS</text>
<text x="73.5" y="123.5">SCLK</text>
<text x="121.1" y="123.5">DRAIN</text>
<text x="318.5" y="123.5">SCLK</text>
<text x="366.1" y="123.5">DRAIN</text>
<text x="73.5" y="128.5">SDI</text>
<text x="318.5" y="128.5">SDI</text>
<text x="73.5" y="133.5">SDO</text>
<text x="125.3" y="133.5">GH1</text>
<text x="318.5" y="133.5">SDO</text>
<text x="370.2" y="133.5">GH1</text>
<text x="73.5" y="143.5">DRVOFF</text>
<text x="125.3" y="138.5">SH1</text>
<text x="125.5" y="143.5">GL1</text>
<text x="318.5" y="143.5">DRVOFF</text>
<text x="370.2" y="138.5">SH1</text>
<text x="370.5" y="143.5">GL1</text>
<text x="73.5" y="148.5">IN1</text>
<text x="125.5" y="148.5">SL1</text>
<text x="318.5" y="148.5">IN1</text>
<text x="370.5" y="148.5">SL1</text>
<text x="73.5" y="153.5">nHIZ1</text>
<text x="318.5" y="153.5">nHIZ1</text>
<text x="73.5" y="158.5">NC</text>
<text x="126.9" y="158.5">NC</text>
<text x="318.5" y="158.5">NC</text>
<text x="371.9" y="158.5">NC</text>
<text x="73.5" y="163.5">NC</text>
<text x="126.9" y="163.5">NC</text>
<text x="318.5" y="163.5">NC</text>
<text x="371.9" y="163.5">NC</text>
<text x="73.5" y="168.5">nFAULT</text>
<text x="126.9" y="173.5">NC</text>
<text x="126.9" y="168.5">NC</text>
<text x="318.5" y="168.5">nFAULT</text>
<text x="371.9" y="173.5">NC</text>
<text x="371.9" y="168.5">NC</text>
<text x="73.5" y="178.5">SO</text>
<text x="318.5" y="178.5">SO</text>
<text x="73.5" y="183.5">AREF</text>
<text x="126.8" y="183.5">SP</text>
<text x="318.5" y="183.5">AREF</text>
<text x="371.8" y="183.5">SP</text>
<text x="73.5" y="188.5">AGND</text>
<text x="126.7" y="188.5">SN</text>
<text x="318.5" y="188.5">AGND</text>
<text x="371.6" y="188.5">SN</text>
<text x="73.5" y="198.5">RSVD</text>
<text x="122" y="198.5">PPAD</text>
<text x="318.5" y="198.5">RSVD</text>
<text x="367.1" y="198.5">PPAD</text>
<text x="72.3" y="205.8">DRV8106SQRHBRQ1</text>
<text x="317.2" y="205.8">DRV8106SQRHBRQ1</text>
</g>
<g font-size="3">
<text x="193.5" y="87.9">1</text>
<text x="193.5" y="92.9">2</text>
</g>
<text font-size=".5" fill="#585858" x="12.5" y="292.1">ALTIUM GOSTBOM2.0 KEV</text>
</svg>
